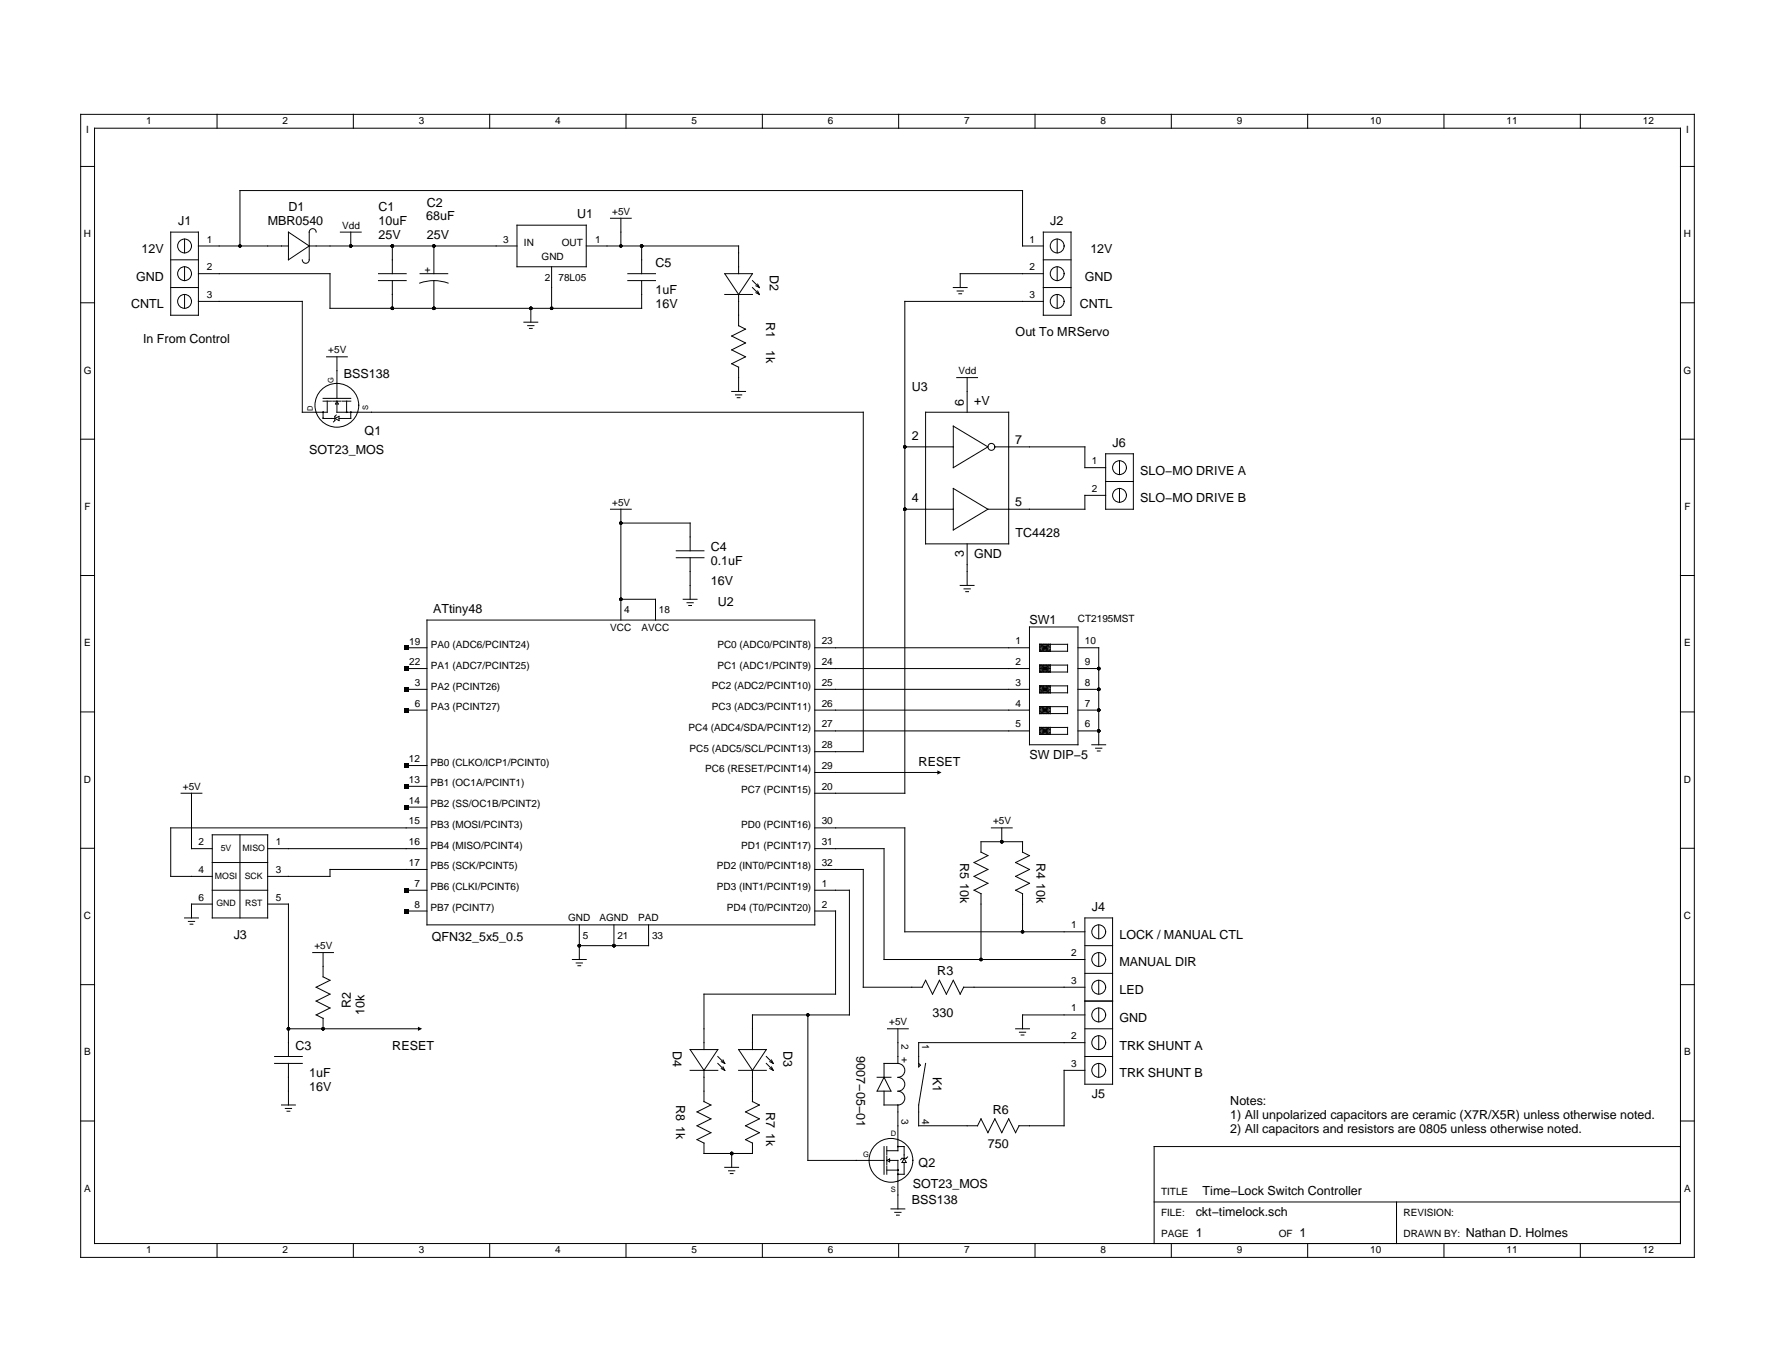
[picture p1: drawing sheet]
<svg xmlns="http://www.w3.org/2000/svg" width="279mm" height="216mm" viewBox="0 0 279 216" stroke-linecap="round" stroke-linejoin="round" font-family="sans-serif">
<g fill="none" stroke="#000" stroke-width=".16">
<path d="M12.7 18h254v179.9h-254zM34.2 18v2.2M55.6 18v2.2M77.1 18v2.2M98.5 18v2.2M120 18v2.2M141.5 18v2.2M162.9 18v2.2M184.4 18v2.2M205.8 18v2.2M227.3 18v2.2M248.8 18v2.2"/>
<path d="M12.7 26.2h2.2M14.9 20.2h249.6v175.5h-249.6zM26.9 36.5h4.3v13.1h-4.3zM29.1 37.6v2.2M31.2 38.7h14.2M37.8 38.7v-8.7h123.2v8.7h3.2M45.4 36.5l3.3 2.2-3.3 2.2zM48.7 38.7h32.7M49.8 36.5a.54 .54 0 0 0-.6-.5 .54 .54 0 0 0-.5 .5v4.4a.55 .55 0 0 1-.6 .5 .55 .55 0 0 1-.5-.5M53.6 36.5h3.3M55.2 36.5v2.2M61.8 38.7v4.4"/>
<path d="M68.3 38.7v4.4M81.4 35.4h10.9v6.6h-10.9zM92.3 38.7h24v4.4M96.1 34.3h3.3M97.7 34.3v4.4M101 38.7v4.4M164.2 36.5h4.4v13.1h-4.4zM166.4 37.6v2.2M264.5 26.2h2.2M12.7 47.6h2.2M26.9 40.9h4.3M26.9 45.2h4.3"/>
<path d="M29.1 42v2.2M29.1 46.3v2.2M31.2 43.1h20.7v5.4h49.1v-4.3M31.2 47.4h16.4v17.5h3.9v-1.8M51.4 56.1h3.3M53 56.1v6.6M59.6 43.1h4.3M59.6 44.2h4.3M61.8 44.2v4.3M66.1 44.6a6.5 6.5 0 0 1 4.4 0M66.1 43.1h4.4M68.3 44.2v4.3"/>
<path d="M82.5 50.7h2.1M83.1 51.2h.9M83.3 51.7h.5M83.6 48.5v2.2M86.8 42v6.5M98.8 43.1h4.4M98.8 44.2h4.4M114.1 43.1h4.3l-2.1 3.2zM114.1 46.3h4.3M116.3 46.3v5M116.3 51.2l1.1 .6-2.2 1.1 2.2 1.1-2.2 1.1 2.2 1-2.2 1.1 1.1 .6v3.8M118.4 44.2l1.1 1"/>
<path d="M118.4 45.2l1.1 1.1M119 46.1l.5 .2M119 45l.5 .2M119.3 45.8l.2 .5M119.3 44.7l.2 .5M150.1 45.2h2.1M150.6 59.4h3.3M150.7 45.8h.9M150.9 46.2h.5M152.2 59.4v5.5M164.2 43.1h-13.1v2.1M164.2 47.4h-21.8v77.4h-14.1"/>
<path d="M164.2 40.9h4.4M164.2 45.2h4.4M166.4 42v2.2M166.4 46.3v2.2M264.5 47.6h2.2M12.7 69.1h2.2M50.9 64.9v1h1.8M50.9 62.7h4.3M50.9 63.1h1.3M52.4 63.1h1.3M52.7 65.9l.7-.4v.7zM52.9 65.3l-.2 .2v.7l-.2 .2"/>
<path d="M53 63.6v1.3h82.9v53.4h-7.6M53 63.1l.3 .5h-.5zM53.9 63.1h1.3M54.6 63.1v1.8M55.2 64.9v1h-1.8M115.2 61.6h2.2M115.8 62.1h1M116 62.6h.5M142.4 70.3h7.7M145.7 64.9h13.1v20.7h-13.1zM150.1 67.1l5.4 3.2-5.4 3.3zM150.1 76.9l5.4 3.2-5.4 3.3z"/>
<path d="M156.6 70.3h14.2v3.3h3.2M174 78h-3.2v2.1h-15.3M174 71.4h4.4v8.7h-4.4zM174 75.8h4.4M176.2 72.5v2.2M176.2 76.9v2.1M264.5 69.1h2.2M12.7 90.6h2.2M67.2 97.6h61.1v47.9h-61.1zM96.1 80.1h3.3M97.7 80.1v17.5M97.7 94.3h5.5v3.3"/>
<path d="M97.7 82.3h10.9v4.4M106.5 86.7h4.3M106.5 87.8h4.3M107.5 94.3h2.2M108.1 94.8h1M108.4 95.3h.4M108.6 87.8v6.5M142.4 80.1h7.7M151.1 92.1h2.2M151.7 92.7h1M152 93.1h.5M152.2 85.6v6.5"/>
<path d="M162 98.7h7.7v18.5h-7.7zM264.5 90.6h2.2M12.7 112h2.2M63.9 108.5h3.3M63.9 101.9h3.3M63.9 105.2h3.3M63.9 111.7h3.3M128.3 108.5h33.7M128.3 101.9h33.7M128.3 105.2h33.7M128.3 111.7h33.7M128.3 115h33.7"/>
<path d="M163.7 108.5h1.6M163.7 101.9h1.6M163.7 105.2h1.6M163.7 111.7h1.6M163.7 115h1.6M163.7 101.4h4.3v1.1h-4.3M163.7 104.7h4.3v1.1h-4.3M163.7 107.9h4.3v1.1h-4.3M163.7 111.2h4.3v1.1h-4.3M163.7 114.5h4.3v1.1h-4.3M163.7 101.4v1.1M163.7 104.7v1.1"/>
<path d="M163.7 107.9v1.1M163.7 111.2v1.1M163.7 114.5v1.1M163.7 101.4l1.6 1.1v-1.1l-1.6 1.1M163.7 104.7l1.6 1.1v-1.1l-1.6 1.1M163.7 107.9l1.6 1.1v-1.1l-1.6 1.1M163.7 111.2l1.6 1.1v-1.1l-1.6 1.1M163.7 114.5l1.6 1.1v-1.1l-1.6 1.1M163.7 101.7l1.6 .5M163.7 104.9l1.6 .6M163.7 108.2l1.6 .5M163.7 111.5l1.6 .5"/>
<path d="M163.7 114.7l1.6 .6M164 101.4l1 1.1M164 104.7l1 1.1M164 107.9l1 1.1M164 111.2l1 1.1M164 114.5l1 1.1M164.2 101.4l.6 1.1M164.2 104.7l.6 1.1M164.2 107.9l.6 1.1M164.2 111.2l.6 1.1M164.2 114.5l.6 1.1M164.5 101.4v1.1"/>
<path d="M164.5 104.7v1.1M164.5 107.9v1.1M164.5 111.2v1.1M164.5 114.5v1.1M164.8 101.4l-.6 1.1M164.8 104.7l-.6 1.1M164.8 107.9l-.6 1.1M164.8 111.2l-.6 1.1M164.8 114.5l-.6 1.1M165 101.4l-1 1.1M165 104.7l-1 1.1M165 107.9l-1 1.1"/>
<path d="M165 111.2l-1 1.1M165 114.5l-1 1.1M165.3 101.7l-1.6 .5M165.3 104.9l-1.6 .6M165.3 108.2l-1.6 .5M165.3 111.5l-1.6 .5M165.3 114.7l-1.6 .6M169.7 108.5h3.2M169.7 101.9h3.2v15.3M169.7 105.2h3.2M169.7 111.7h3.2M169.7 115h3.2"/>
<path d="M171.9 117.2h2.1M172.5 117.7h.9M172.7 118.2h.5M264.5 112h2.2M12.7 133.5h2.2M28.5 124.8h3.3M30.1 124.8v8.7h3.3M33.4 135.7h8.7M33.4 131.4h8.7v13h-8.7zM37.8 131.4v13M42.1 133.5h25.1M63.9 120.5h3.3"/>
<path d="M63.9 123.7h3.3M63.9 127h3.3M67.2 130.3h-40.3v7.6h6.5M67.2 136.8h-15.3v1.1h-9.8M128.3 133.5h10.9v17.5h31.6M128.3 130.3h14.1v16.3h28.4M128.3 136.8h7.6v18.6h9.3l.5-1.1 1.1 2.1 1.1-2.1 1.1 2.1 1.1-2.1 1 2.1 .6-1M128.3 121.6h19.6M156.1 130.3h3.2M157.7 130.3v2.2M162 134.6l-1-.5v-1.6h-6.6v1.6l1.1 .5-2.2 1.1 2.2 1.1-2.2 1.1 2.2 1.1-2.2 1.1 1.1 .5M162 134.6l-2.1 1.1 2.1 1.1-2.1 1.1 2.1 1.1-2.1 1.1 1.1 .5v6"/>
<path d="M264.5 133.5h2.2M12.7 154.9h2.2M29.1 144.4h2.1M29.7 145h.9M29.9 145.4h.5M33.4 142.3h-3.3v2.1M33.4 140.1h8.7M42.1 142.3h3.3v24M49.2 149.9h3.3M49.8 159.7l1.1 .5v1.7M50.9 149.9v3.8l1 .6-2.1 1.1 2.1 1-2.1 1.1 2.1 1.1-2.1 1.1M63.9 140.1h3.3"/>
<path d="M63.9 143.4h3.3M90.1 151h2.2M90.7 151.5h1M91 152h.4M91.2 145.5v5.5M96.6 145.5v3.3M102.1 145.5v3.3h-10.9M127.2 159.7v22.9h12M128.3 140.1h5.4v19.6h-15.3v5.5M128.3 143.4h3.2v13h-20.7v8.8M151.7 155.4h19.1M154.4 140.6v10.4"/>
<path d="M170.8 144.4h4.3v26.2h-4.3zM170.8 148.8h4.3M170.8 159.7h-9.8v2.2M170.8 157.5h4.3M170.8 153.2h4.3M172.9 145.5v2.2M172.9 149.9v2.2M172.9 154.3v2.1M172.9 158.6v2.2M264.5 154.9h2.2M12.7 176.4h2.2M43.2 166.3h4.4"/>
<path d="M43.2 167.3h4.4M44.3 173.9h2.2M44.9 174.4h1M45.2 174.9h.4M45.4 167.3v6.6M45.4 161.9h20.7M108.6 165.2h4.4l-2.2 3.2zM108.6 168.4h4.4M110.8 168.4v5l1.1 .5-2.2 1.1 2.2 1.1-2.2 1.1 2.2 1-2.2 1.1 1.1 .6v1.6h7.6v-1.6l-1-.6 2.1-1.1-2.1-1 2.1-1.1-2.1-1.1 2.1-1.1-1.1-.6v-4.9M113 166.3l1.1 1M113 167.3l1.1 1.1M113.5 168.2l.6 .2"/>
<path d="M113.5 167.1l.6 .2M113.8 167.9l.3 .5M113.8 166.8l.3 .5M116.3 165.2h4.3l-2.2 3.2zM116.3 168.4h4.3M120.6 166.3l1.1 1M120.6 167.3l1.1 1.1M121.2 168.2l.5 .2M121.2 167.1l.5 .2M121.4 167.9l.3 .5M121.4 166.8l.3 .5M138.1 169.5h2.1"/>
<path d="M139.2 171.7v2.2h2.1M139.2 169.5l1 2.2h-2.1zM139.7 161.9h3.3M141.3 167.4a1.09 1.09 0 0 1 1.1 1 1.09 1.09 0 0 1-1.1 1.1 1.09 1.09 0 0 1 1.1 1.1 1.09 1.09 0 0 1-1.1 1.1 1.09 1.09 0 0 1 1.1 1.1 1.09 1.09 0 0 1-1.1 1.1M141.3 161.9v5.4h-2.1v2.2M141.3 173.9v7.2h-1.7M145.7 167.3l-1.1 6.6v3.3h9.3l.5-1.1 1.1 2.1 1.1-2.1 1.1 2.1 1.1-2.1 1.1 2.1 .5-1h7.1v-8.8h3.3M159.9 161.9h2.1M160.5 162.4h.9M160.7 162.9h.5M170.8 161.9h4.3M170.8 166.3h4.3"/>
<path d="M170.8 164.1h-26.2v3.8l.3-.3-.3-.3M172.9 163v2.2M172.9 167.3v2.2M264.5 176.4h2.2M34.2 195.7v2.2M55.6 195.7v2.2M77.1 195.7v2.2M98.5 195.7v2.2M114.1 183.7h2.2M114.7 184.2h1M115 184.7h.4M115.2 181.5v2.2"/>
<path d="M120 195.7v2.2M139.2 180.4v4.4M139.6 180.4v1.3M139.6 182v1.3M139.6 183.5v1.3M139.6 184.1h1.7M139.6 182.6l.4-.2v.4zM140 182.6h1.3v7.6M140.2 190.2h2.2M140.8 190.8h1M141.1 191.2h.5M141.3 180.4h1v1.9"/>
<path d="M141.5 195.7v2.2M142.3 182.9v1.9h-1M142.3 182.3l.3 .6h-.6zM142.9 182.1l-.3 .2h-.6l-.2 .2M162.9 195.7v2.2M181.7 189.1h82.8M184.4 195.7v2.2M205.8 195.7v2.2M219.8 189.1v6.6M227.3 195.7v2.2M248.8 195.7v2.2M264.5 180.4h-82.8v15.3"/>
<circle cx="29.1" cy="38.7" r="1.09"/>
<circle cx="166.4" cy="38.7" r="1.09"/>
<circle cx="29.1" cy="43.1" r="1.09"/>
<circle cx="29.1" cy="47.4" r="1.09"/>
<circle cx="166.4" cy="43.1" r="1.09"/>
<circle cx="166.4" cy="47.4" r="1.09"/>
<circle cx="50.9" cy="64.9" r=".05"/>
<circle cx="53" cy="63.8" r="3.4"/>
<circle cx="54.6" cy="64.9" r=".05"/>
<circle cx="55.2" cy="64.9" r=".05"/>
<circle cx="156.1" cy="70.3" r=".55"/>
<circle cx="176.2" cy="78" r="1.09"/>
<circle cx="176.2" cy="73.6" r="1.09"/>
<circle cx="172.9" cy="159.7" r="1.09"/>
<circle cx="172.9" cy="151" r="1.09"/>
<circle cx="172.9" cy="146.6" r="1.09"/>
<circle cx="172.9" cy="155.4" r="1.09"/>
<circle cx="172.9" cy="168.4" r="1.09"/>
<circle cx="172.9" cy="164.1" r="1.09"/>
<circle cx="140.2" cy="182.6" r="3.4"/>
<circle cx="141.3" cy="184.1" r=".05"/>
<circle cx="141.3" cy="184.8" r=".05"/>
<circle cx="141.3" cy="180.4" r=".05"/>
</g>
<g fill="#000">
<path d="M63.6 101.6h.7v.7h-.7zM63.6 104.9h.7v.6h-.7zM63.6 108.1h.7v.7h-.7zM63.6 111.4h.7v.7h-.7zM63.6 120.1h.7v.7h-.7zM63.6 123.4h.7v.7h-.7zM63.6 126.7h.7v.6h-.7zM63.6 139.8h.7v.6h-.7zM147.5 121.2l.7 .4-.7 .3zM63.6 143h.7v.7h-.7zM65.8 161.6l.6 .3-.6 .3z"/>
<circle cx="37.8" cy="38.7" r=".27"/>
<circle cx="55.2" cy="38.7" r=".27"/>
<circle cx="61.8" cy="38.7" r=".27"/>
<circle cx="68.3" cy="38.7" r=".27"/>
<circle cx="97.7" cy="38.7" r=".27"/>
<circle cx="101" cy="38.7" r=".27"/>
<circle cx="61.8" cy="48.5" r=".27"/>
<circle cx="68.3" cy="48.5" r=".27"/>
<circle cx="83.6" cy="48.5" r=".27"/>
<circle cx="86.8" cy="48.5" r=".27"/>
<circle cx="50.9" cy="64.9" r=".05"/>
<circle cx="54.6" cy="64.9" r=".05"/>
<circle cx="55.2" cy="64.9" r=".05"/>
<circle cx="142.4" cy="70.3" r=".27"/>
<circle cx="97.7" cy="94.3" r=".27"/>
<circle cx="97.7" cy="82.3" r=".27"/>
<circle cx="142.4" cy="80.1" r=".27"/>
<circle cx="172.9" cy="115" r=".27"/>
<circle cx="172.9" cy="108.5" r=".27"/>
<circle cx="172.9" cy="105.2" r=".27"/>
<circle cx="172.9" cy="111.7" r=".27"/>
<circle cx="157.7" cy="132.5" r=".27"/>
<circle cx="91.2" cy="148.8" r=".27"/>
<circle cx="96.6" cy="148.8" r=".27"/>
<circle cx="127.2" cy="159.7" r=".27"/>
<circle cx="154.4" cy="151" r=".27"/>
<circle cx="161" cy="146.6" r=".27"/>
<circle cx="45.4" cy="161.9" r=".27"/>
<circle cx="50.9" cy="161.9" r=".27"/>
<circle cx="115.2" cy="181.5" r=".27"/>
<circle cx="141.3" cy="184.1" r=".05"/>
<circle cx="141.3" cy="184.8" r=".05"/>
<circle cx="141.3" cy="180.4" r=".05"/>
</g>
<g font-size="2">
<text x="28.1" y="35.4">J1</text>
<text x="42.1" y="35.4">MBR0540</text>
<text x="45.4" y="33.3">D1</text>
<text x="59.6" y="33.3">C1</text>
<text x="59.6" y="35.4">10uF</text>
<text x="67.1" y="34.7">68uF</text>
<text x="67.2" y="32.5">C2</text>
<text x="90.9" y="34.3">U1</text>
<text x="165.3" y="35.4">J2</text>
<text x="22.3" y="39.8">12V</text>
<text x="59.6" y="37.6">25V</text>
<text x="67.2" y="37.6">25V</text>
<text x="103.2" y="42">C5</text>
<text x="171.6" y="39.8">12V</text>
<text x="21.4" y="44.2">GND</text>
<text x="103.2" y="46.3">1uF</text>
<text x="121.2" y="43.3" transform="rotate(90 121.2 43.3)">D2</text>
<text x="170.8" y="44.2">GND</text>
<text x="20.6" y="48.5">CNTL</text>
<text x="22.5" y="54">In From Control</text>
<text x="103.2" y="48.5">16V</text>
<text x="120.6" y="50.7" transform="rotate(90 120.6 50.7)">R1</text>
<text x="159.9" y="52.9">Out To MRServo</text>
<text x="170" y="48.5">CNTL</text>
<text x="54.1" y="59.4">BSS138</text>
<text x="120.6" y="55.1" transform="rotate(90 120.6 55.1)">1k</text>
<text x="143.5" y="61.6">U3</text>
<text x="151.7" y="63.8" transform="rotate(-90 151.7 63.8)">6</text>
<text x="153.3" y="63.8">+V</text>
<text x="48.7" y="71.4">SOT23_MOS</text>
<text x="57.4" y="68.5">Q1</text>
<text x="143.5" y="69.2">2</text>
<text x="159.8" y="69.8">7</text>
<text x="175.1" y="70.3">J6</text>
<text x="179.5" y="74.7">SLO−MO DRIVE A</text>
<text x="143.5" y="79">4</text>
<text x="159.8" y="79.6">5</text>
<text x="179.5" y="79">SLO−MO DRIVE B</text>
<text x="111.9" y="86.7">C4</text>
<text x="111.9" y="88.9">0.1uF</text>
<text x="151.7" y="87.7" transform="rotate(-90 151.7 87.7)">3</text>
<text x="153.3" y="87.8">GND</text>
<text x="159.9" y="84.5">TC4428</text>
<text x="111.9" y="92.1">16V</text>
<text x="113" y="95.4">U2</text>
<text x="68.2" y="96.5">ATtiny48</text>
<text x="162" y="98.1">SW1</text>
<text x="162" y="119.4">SW DIP−5</text>
<text x="144.6" y="120.5">RESET</text>
<text x="151.1" y="135.7" transform="rotate(90 151.1 135.7)">R5 10k</text>
<text x="163.1" y="135.7" transform="rotate(90 163.1 135.7)">R4 10k</text>
<text x="171.9" y="143.4">J4</text>
<text x="36.8" y="147.7">J3</text>
<text x="68" y="148.1">QFN32_5x5_0.5</text>
<text x="176.2" y="147.7">LOCK / MANUAL CTL</text>
<text x="147.5" y="153.5">R3</text>
<text x="176.2" y="152.1">MANUAL DIR</text>
<text x="55.2" y="158.6" transform="rotate(-90 55.2 158.6)">R2</text>
<text x="57.4" y="159.7" transform="rotate(-90 57.4 159.7)">10k</text>
<text x="146.8" y="160">330</text>
<text x="176.2" y="160.8">GND</text>
<text x="176.2" y="156.4">LED</text>
<text x="46.5" y="165.2">C3</text>
<text x="61.8" y="165.2">RESET</text>
<text x="105.9" y="165.4" transform="rotate(90 105.9 165.4)">D4</text>
<text x="123.3" y="165.4" transform="rotate(90 123.3 165.4)">D3</text>
<text x="134.8" y="166.3" transform="rotate(90 134.8 166.3)">9007−05−01</text>
<text x="176.2" y="165.2">TRK SHUNT A</text>
<text x="48.7" y="169.5">1uF</text>
<text x="48.7" y="171.7">16V</text>
<text x="106.5" y="173.9" transform="rotate(90 106.5 173.9)">R8 1k</text>
<text x="146.8" y="169.4" transform="rotate(90 146.8 169.4)">K1</text>
<text x="171.9" y="172.8">J5</text>
<text x="176.2" y="169.5">TRK SHUNT B</text>
<text x="193.7" y="173.8">Notes:</text>
<text x="120.6" y="175" transform="rotate(90 120.6 175)">R7 1k</text>
<text x="156.3" y="175.3">R6</text>
<text x="193.7" y="176">1) All unpolarized capacitors are ceramic (X7R/X5R) unless otherwise noted.</text>
<text x="193.7" y="178.2">2) All capacitors and resistors are 0805 unless otherwise noted.</text>
<text x="144.6" y="183.7">Q2</text>
<text x="155.5" y="180.7">750</text>
<text x="143.5" y="189.5">BSS138</text>
<text x="143.7" y="187">SOT23_MOS</text>
<text x="188.2" y="191.3">ckt−timelock.sch</text>
<text x="189.3" y="188.1">Time−Lock Switch Controller</text>
<text x="188.2" y="194.6">1</text>
<text x="204.6" y="194.6">1</text>
<text x="230.7" y="194.6">Nathan D. Holmes</text>
</g>
<g font-size="1.6">
<text x="13.6" y="21">I</text>
<text x="23" y="19.5">1</text>
<text x="44.5" y="19.5">2</text>
<text x="65.9" y="19.5">3</text>
<text x="87.4" y="19.5">4</text>
<text x="108.8" y="19.5">5</text>
<text x="130.3" y="19.5">6</text>
<text x="151.7" y="19.5">7</text>
<text x="173.2" y="19.5">8</text>
<text x="194.7" y="19.5">9</text>
<text x="215.7" y="19.5">10</text>
<text x="237.1" y="19.5">11</text>
<text x="258.6" y="19.5">12</text>
<text x="265.4" y="21">I</text>
<text x="53.9" y="36">Vdd</text>
<text x="96.4" y="33.8">+5V</text>
<text x="13.2" y="37.3">H</text>
<text x="32.5" y="38.2">1</text>
<text x="79.2" y="38.2">3</text>
<text x="82.5" y="38.7">IN</text>
<text x="85.3" y="40.9">GND</text>
<text x="88.4" y="38.7">OUT</text>
<text x="93.7" y="38.2">1</text>
<text x="162" y="38.2">1</text>
<text x="265" y="37.3">H</text>
<text x="32.5" y="42.5">2</text>
<text x="32.5" y="46.9">3</text>
<text x="67.8" y="42.9" transform="rotate(-90 67.8 42.9)">+</text>
<text x="85.7" y="44.2">2</text>
<text x="87.9" y="44.2">78L05</text>
<text x="162" y="42.5">2</text>
<text x="162" y="46.9">3</text>
<text x="13.2" y="58.8">G</text>
<text x="51.7" y="55.6">+5V</text>
<text x="150.9" y="58.9">Vdd</text>
<text x="265" y="58.8">G</text>
<text x="171.9" y="73">1</text>
<text x="171.9" y="77.4">2</text>
<text x="13.3" y="80.2">F</text>
<text x="96.4" y="79.6">+5V</text>
<text x="265.1" y="80.2">F</text>
<text x="13.3" y="101.7">E</text>
<text x="64.4" y="101.4">19</text>
<text x="67.8" y="102">PA0 (ADC6/PCINT24)</text>
<text x="96.1" y="99.3">VCC</text>
<text x="98.3" y="96.5">4</text>
<text x="101" y="99.3">AVCC</text>
<text x="103.7" y="96.5">18</text>
<text x="112.9" y="101.9">PC0 (ADC0/PCINT8)</text>
<text x="129.3" y="101.4">23</text>
<text x="159.9" y="101.4">1</text>
<text x="169.7" y="97.8">CT2195MST</text>
<text x="170.8" y="101.4">10</text>
<text x="265.1" y="101.7">E</text>
<text x="64.4" y="104.7">22</text>
<text x="65.3" y="108">3</text>
<text x="67.8" y="105.3">PA1 (ADC7/PCINT25)</text>
<text x="112.9" y="105.2">PC1 (ADC1/PCINT9)</text>
<text x="129.3" y="104.7">24</text>
<text x="129.3" y="107.9">25</text>
<text x="159.9" y="104.7">2</text>
<text x="159.9" y="107.9">3</text>
<text x="170.8" y="107.9">8</text>
<text x="170.8" y="104.7">9</text>
<text x="65.3" y="111.3">6</text>
<text x="67.8" y="108.5">PA2 (PCINT26)</text>
<text x="67.8" y="111.8">PA3 (PCINT27)</text>
<text x="112" y="108.5">PC2 (ADC2/PCINT10)</text>
<text x="112" y="111.7">PC3 (ADC3/PCINT11)</text>
<text x="129.3" y="111.2">26</text>
<text x="159.9" y="111.2">4</text>
<text x="170.8" y="111.2">7</text>
<text x="64.4" y="119.9">12</text>
<text x="108.4" y="115">PC4 (ADC4/SDA/PCINT12)</text>
<text x="108.5" y="118.3">PC5 (ADC5/SCL/PCINT13)</text>
<text x="129.3" y="114.5">27</text>
<text x="129.3" y="117.7">28</text>
<text x="159.9" y="114.5">5</text>
<text x="170.8" y="114.5">6</text>
<text x="13.2" y="123.2">D</text>
<text x="28.8" y="124.3">+5V</text>
<text x="64.4" y="123.2">13</text>
<text x="67.8" y="120.5">PB0 (CLKO/ICP1/PCINT0)</text>
<text x="67.8" y="123.7">PB1 (OC1A/PCINT1)</text>
<text x="111" y="121.6">PC6 (RESET/PCINT14)</text>
<text x="116.7" y="124.8">PC7 (PCINT15)</text>
<text x="129.3" y="121">29</text>
<text x="129.3" y="124.3">20</text>
<text x="265" y="123.2">D</text>
<text x="64.4" y="126.5">14</text>
<text x="64.4" y="129.7">15</text>
<text x="67.8" y="127">PB2 (SS/OC1B/PCINT2)</text>
<text x="67.8" y="130.3">PB3 (MOSI/PCINT3)</text>
<text x="116.7" y="130.3">PD0 (PCINT16)</text>
<text x="129.3" y="129.7">30</text>
<text x="156.3" y="129.7">+5V</text>
<text x="31.2" y="133">2</text>
<text x="31.2" y="137.4">4</text>
<text x="43.4" y="133">1</text>
<text x="43.4" y="137.4">3</text>
<text x="64.4" y="133">16</text>
<text x="64.4" y="136.3">17</text>
<text x="67.8" y="133.5">PB4 (MISO/PCINT4)</text>
<text x="67.8" y="136.8">PB5 (SCK/PCINT5)</text>
<text x="112.8" y="136.8">PD2 (INT0/PCINT18)</text>
<text x="116.7" y="133.5">PD1 (PCINT17)</text>
<text x="129.3" y="133">31</text>
<text x="129.3" y="136.3">32</text>
<text x="31.2" y="141.7">6</text>
<text x="43.4" y="141.7">5</text>
<text x="65.2" y="139.5">7</text>
<text x="65.2" y="142.8">8</text>
<text x="67.8" y="140.1">PB6 (CLKI/PCINT6)</text>
<text x="67.8" y="143.4">PB7 (PCINT7)</text>
<text x="112.8" y="140.1">PD3 (INT1/PCINT19)</text>
<text x="114.4" y="143.4">PD4 (T0/PCINT20)</text>
<text x="129.3" y="139.5">1</text>
<text x="129.3" y="142.8">2</text>
<text x="13.2" y="144.6">C</text>
<text x="49.5" y="149.4">+5V</text>
<text x="89.4" y="145">GND</text>
<text x="91.7" y="147.7">5</text>
<text x="94.4" y="145">AGND</text>
<text x="97.2" y="147.7">21</text>
<text x="100.5" y="145">PAD</text>
<text x="102.6" y="147.7">33</text>
<text x="168.6" y="146.1">1</text>
<text x="265" y="144.6">C</text>
<text x="168.6" y="150.4">2</text>
<text x="168.6" y="154.8">3</text>
<text x="140" y="161.3">+5V</text>
<text x="168.6" y="159.2">1</text>
<text x="13.3" y="166.1">B</text>
<text x="141.9" y="164.3" transform="rotate(90 141.9 164.3)">2 +</text>
<text x="145.2" y="164.3" transform="rotate(90 145.2 164.3)">1</text>
<text x="168.6" y="163.5">2</text>
<text x="168.6" y="167.9">3</text>
<text x="265.1" y="166.1">B</text>
<text x="141.9" y="176.1" transform="rotate(90 141.9 176.1)">3</text>
<text x="145.2" y="176.1" transform="rotate(90 145.2 176.1)">4</text>
<text x="13.3" y="187.5">A</text>
<text x="182.8" y="191.3">FILE:</text>
<text x="182.8" y="188.1">TITLE</text>
<text x="220.9" y="191.3">REVISION:</text>
<text x="265.1" y="187.5">A</text>
<text x="23" y="197.2">1</text>
<text x="44.5" y="197.2">2</text>
<text x="65.9" y="197.2">3</text>
<text x="87.4" y="197.2">4</text>
<text x="108.8" y="197.2">5</text>
<text x="130.3" y="197.2">6</text>
<text x="151.7" y="197.2">7</text>
<text x="173.2" y="197.2">8</text>
<text x="182.8" y="194.6">PAGE</text>
<text x="194.7" y="197.2">9</text>
<text x="201.3" y="194.6">OF</text>
<text x="215.7" y="197.2">10</text>
<text x="220.9" y="194.6">DRAWN BY:</text>
<text x="237.1" y="197.2">11</text>
<text x="258.6" y="197.2">12</text>
</g>
<g font-size="1.4">
<text x="34.8" y="133.9">5V</text>
<text x="38.2" y="133.9">MISO</text>
<text x="33.8" y="138.3">MOSI</text>
<text x="34.1" y="142.6">GND</text>
<text x="38.5" y="138.3">SCK</text>
<text x="38.6" y="142.6">RST</text>
</g>
<g font-size="1.2">
<text x="49.2" y="64.6" transform="rotate(-90 49.2 64.6)">D</text>
<text x="52.5" y="60.3" transform="rotate(-90 52.5 60.3)">G</text>
<text x="57.9" y="64.6" transform="rotate(-90 57.9 64.6)">S</text>
<text x="140.2" y="178.8">D</text>
<text x="135.9" y="182.1">G</text>
<text x="140.2" y="187.5">S</text>
</g>
</svg>
